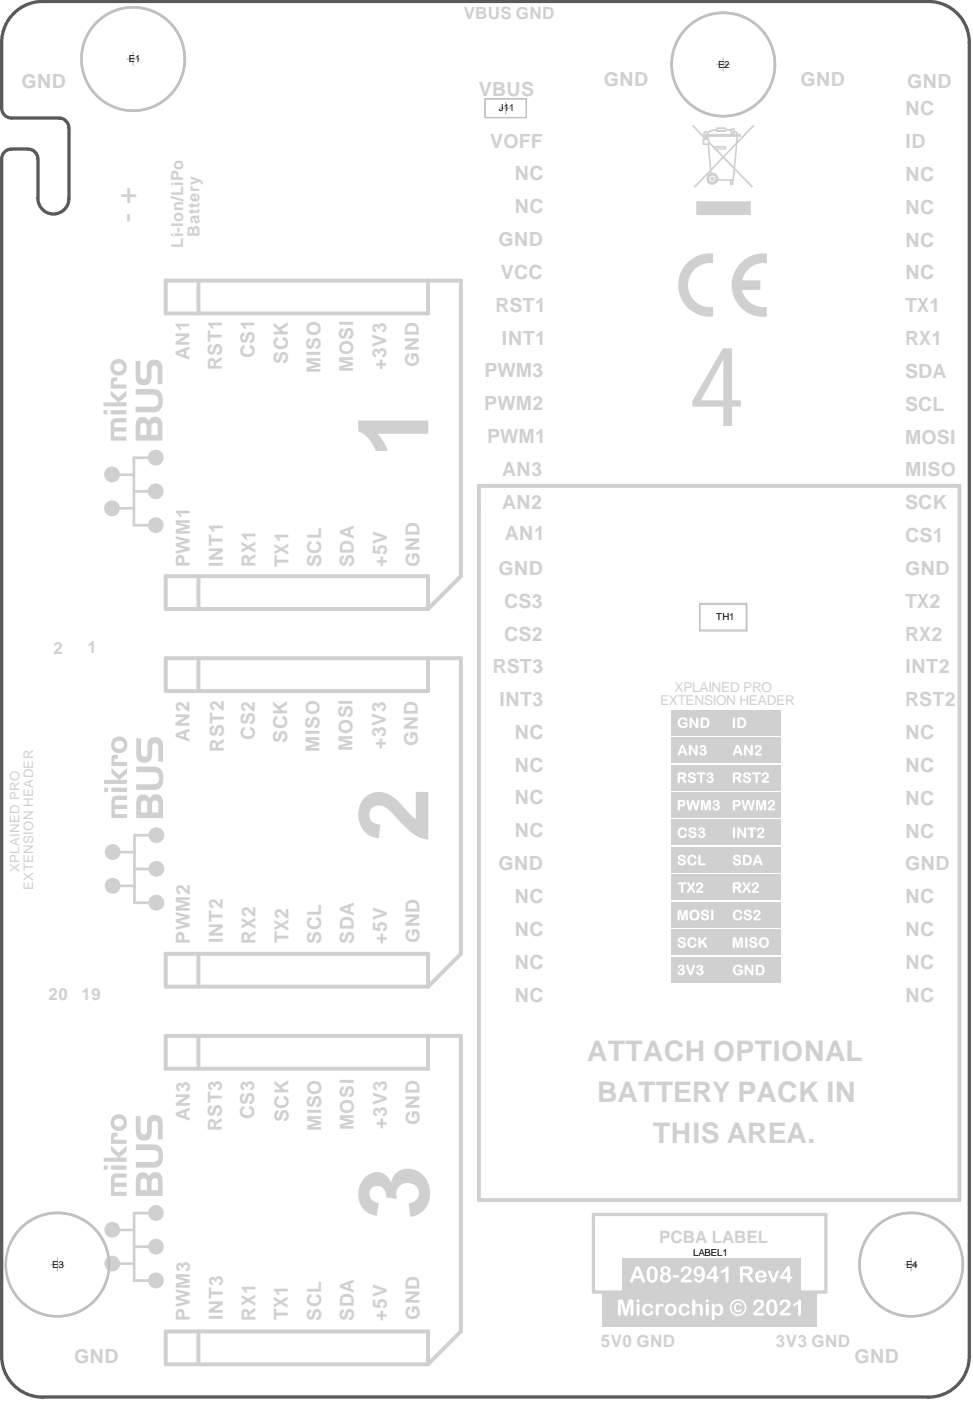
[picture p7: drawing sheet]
<svg xmlns="http://www.w3.org/2000/svg" width="125mm" height="180mm" viewBox="0 0 125 180" stroke-linecap="round" stroke-linejoin="round" font-family="sans-serif">
<path d="M1.8 1.7a5.3 5.3 0 0 1 3.7-1.5h114a5.3 5.3 0 0 1 5.3 5.3v169a5.3 5.3 0 0 1-5.3 5.3h-114a5.3 5.3 0 0 1-5.3-5.3v-154.1a1.27 1.27 0 0 1 1.3-1.2h2.1a1.27 1.27 0 0 1 1.3 1.2v5.1a1.99 1.99 0 0 0 2 2 1.99 1.99 0 0 0 2-2v-9a1.27 1.27 0 0 0-1.3-1.3h-6.1a1.27 1.27 0 0 1-1.3-1.3v-8.4a5.3 5.3 0 0 1 1.6-3.8z" fill="none" stroke="#5a5a5a" stroke-width=".42"/>
<path d="M62.4 12.7h5.3v2.4h-5.3zM90 77.6h6.1v3.6h-6.1z" fill="none" stroke="#d0d0d0" stroke-width=".17"/>
<g fill="none" stroke="#d0d0d0" stroke-width=".51">
<path d="M25.5 36.1v4.2M55.1 36.1v4.2h-33.8v-4.2h38v38l-4.2 4.3M21.3 74.1h33.8v4.3h-33.8zM25.5 74.1v4.3M61.6 62.5h61.9v91.9h-61.9zM25.5 84.7v4.2M55.1 84.7v4.2h-33.8v-4.2h38v38l-4.2 4.3M21.3 122.7h33.8v4.3h-33.8zM25.5 122.7v4.3M25.5 133.3v4.2M55.1 133.3v4.2h-33.8v-4.2h38v38l-4.2 4.2M21.3 171.3h33.8v4.2h-33.8z"/>
<path d="M25.5 171.3v4.2"/>
</g>
<path d="M76.4 156.3h29.9v9.9h-29.9z" fill="none" stroke="#d0d0d0" stroke-width=".42"/>
<path d="M86.4 123.1h7v3.4h-7z" fill-rule="evenodd" fill="#d0d0d0"/>
<g fill="#fff">
<path d="M87.3 124.2h.2a.36 .36 0 0 1 .5 0 .36 .36 0 0 1-.1 .5 .45 .45 0 0 1 0 .8 .45 .45 0 0 1-.7-.4l.2-.1a.22 .22 0 0 0 .3 .3 .22 .22 0 0 0 .1-.4h-.1a.15 .15 0 0 1-.2 0 .15 .15 0 0 1 0-.3 .15 .15 0 0 1 .2 0 .18 .18 0 0 0 .1-.2 .18 .18 0 0 0-.2-.1 .18 .18 0 0 0-.1 .2 .14 .14 0 0 1-.2 0 .14 .14 0 0 1 0-.2z"/>
<path d="M88.3 124.1l.3 .1 .3 1 .3-.9a.15 .15 0 0 1 .2-.2 .15 .15 0 0 1 0 .3l-.3 .8a.23 .23 0 0 1-.2 .3 .23 .23 0 0 1-.2-.3l-.4-.9z"/>
<path d="M89.8 124.2l.1-.1a.38 .38 0 0 1 .5 .2 .38 .38 0 0 1-.1 .5 .42 .42 0 0 1 .2 .5 .42 .42 0 0 1-.6 .2l-.3-.3a.14 .14 0 0 1 .1-.2 .14 .14 0 0 1 .2 .2 .21 .21 0 0 0 .3 .1 .21 .21 0 0 0 0-.3 .21 .21 0 0 0-.2-.1l-.2-.1 .2-.2a.17 .17 0 0 0 .2-.1 .17 .17 0 0 0-.1-.2 .17 .17 0 0 0-.2 .2l-.2 .1-.1-.1z"/>
</g>
<path d="M86.4 112.5h7v3.3h-7z" fill-rule="evenodd" fill="#d0d0d0"/>
<g fill="#fff">
<path d="M87.3 113.5l1.1 .1a.14 .14 0 0 1 0 .1 .14 .14 0 0 1-.2 .1h-.3v.9a.15 .15 0 0 1-.1 .2 .15 .15 0 0 1-.2-.2v-.9h-.3z"/>
<path d="M88.5 113.5h.1l.1 .1 .3 .4 .2-.5h.2l.1 .2-.4 .5 .3 .4a.17 .17 0 0 1 .1 .2 .17 .17 0 0 1-.2 .1 .17 .17 0 0 1-.1-.2l-.2-.3-.3 .4a.17 .17 0 0 1-.3 .1 .17 .17 0 0 1 0-.3l.3-.4-.3-.5z"/>
<path d="M89.8 113.6h.1a.44 .44 0 0 1 .6 .2 .44 .44 0 0 1-.3 .6l-.3 .2h.6l.1 .2-.1 .1h-.7a.21 .21 0 0 1-.2-.2 .21 .21 0 0 1 .2-.2l.1-.2a.43 .43 0 0 0 .3-.5l-.2-.1-.1 .1a.16 .16 0 0 1-.2 .2 .16 .16 0 0 1-.1-.3z"/>
</g>
<path d="M86.4 109h7v3.3h-7z" fill-rule="evenodd" fill="#d0d0d0"/>
<g fill="#fff">
<path d="M87.3 110.1l.4-.1a.38 .38 0 0 1 .4 .1 .38 .38 0 0 1 .1 .3h-.1a.36 .36 0 0 0-.6-.1l.1 .1 .2 .1a.43 .43 0 0 1 .5 .5 .43 .43 0 0 1-.6 .4 .41 .41 0 0 1-.4-.6h.1a.28 .28 0 0 0 .3 .3 .28 .28 0 0 0 .3-.2l-.3-.2a.42 .42 0 0 1-.4-.6z"/>
<path d="M88.8 110h.1a.49 .49 0 0 1 .7 .5h-.2a.33 .33 0 0 0-.4-.3 .33 .33 0 0 0-.2 .5 .33 .33 0 0 0 .2 .4 .33 .33 0 0 0 .4-.3h.1a.2 .2 0 0 1 .2 .1 .2 .2 0 0 1-.2 .3 .7 .7 0 0 1-.9-.1 .7 .7 0 0 1 .1-1z"/>
<path d="M90 110h.2v1.1h.6a.12 .12 0 0 1 .1 .2 .12 .12 0 0 1-.2 0h-.8v-1.2z"/>
</g>
<path d="M86.4 116.1h7v3.3h-7z" fill-rule="evenodd" fill="#d0d0d0"/>
<g fill="#fff">
<path d="M87.3 117.1h.3l.1 .1 .2 .8 .2-.9h.3l.1 .1v1.1a.13 .13 0 0 1-.2 .1 .13 .13 0 0 1-.1-.1v-.9l-.1 .8a.19 .19 0 0 1-.2 .2 .19 .19 0 0 1-.2-.2l-.2-.8v1h-.3z"/>
<path d="M90.4 117.1l.2-.1a.41 .41 0 0 1 .6 .5h-.2a.28 .28 0 0 0-.2-.2 .28 .28 0 0 0-.3 .1l.3 .1a.47 .47 0 0 1 .5 .7 .47 .47 0 0 1-.8 .2 .3 .3 0 0 1-.2-.2 .3 .3 0 0 1 0-.3h.1a.33 .33 0 0 0 .2 .3 .33 .33 0 0 0 .4-.1l-.2-.3a.51 .51 0 0 1-.6-.4z"/>
<path d="M91.6 117.1l.1-.1 .1 .1v1.2l-.1 .1a.12 .12 0 0 1-.1 0 .12 .12 0 0 1-.1-.1z"/>
<path d="M89.2 117.3l-.2 .3a.38 .38 0 0 0 .1 .5 .38 .38 0 0 0 .5 0 .43 .43 0 0 0 .1-.6 .43 .43 0 0 0-.5-.2zM88.7 117.7a.7 .7 0 0 1 1.4 0 .7 .7 0 0 1-1.4 0z"/>
</g>
<path d="M86.4 94.8h7v3.4h-7z" fill-rule="evenodd" fill="#d0d0d0"/>
<g fill="#fff">
<path d="M88.7 95.9h.3l.5 .9v-.9l.2-.1 .1 .2v1.2h-.3l-.5-.9v.8l-.1 .1a.12 .12 0 0 1-.2 0 .12 .12 0 0 1 0-.1z"/>
<path d="M90.2 95.9h.1a.41 .41 0 0 1 .5 .1 .41 .41 0 0 1 0 .5 .45 .45 0 0 1-.1 .7 .45 .45 0 0 1-.6-.3v-.1a.14 .14 0 0 1 .1-.1 .14 .14 0 0 1 .1 .2 .22 .22 0 0 0 .3 0 .22 .22 0 0 0 .1-.3 .22 .22 0 0 0-.4 0v-.1v-.1a.2 .2 0 0 0 .3 0 .2 .2 0 0 0 0-.3 .2 .2 0 0 0-.3 0 .16 .16 0 0 1-.1 .2 .16 .16 0 0 1-.2-.2 .16 .16 0 0 1 .2-.1z"/>
<path d="M87.8 96.2l-.2 .5h.4zM87.7 95.9l.2-.1 .1 .1 .4 1a.16 .16 0 0 1 0 .3 .16 .16 0 0 1-.2-.1l-.1-.2h-.5l-.2 .3a.14 .14 0 0 1-.2 0 .14 .14 0 0 1 .1-.2z"/>
</g>
<path d="M86.4 98.4h7v3.3h-7z" fill-rule="evenodd" fill="#d0d0d0"/>
<g fill="#fff">
<path d="M88.7 99.5l.1-.1a.5 .5 0 0 1 .7 .4h-.1a.34 .34 0 0 0-.6-.1v.1l.2 .1a.49 .49 0 0 1 .5 .7 .54 .54 0 0 1-.6 .2 .54 .54 0 0 1-.4-.5l.2-.1a.35 .35 0 0 0 .5 .2h.1a.45 .45 0 0 0-.5-.3 .37 .37 0 0 1-.1-.6z"/>
<path d="M89.7 99.4h1.1v.2h-.4v1.1l-.1 .1-.2-.2v-1h-.4z"/>
<path d="M91.1 99.5a.41 .41 0 0 1 .5-.1 .41 .41 0 0 1 .2 .5l-.1 .1a.43 .43 0 0 1 .1 .6 .43 .43 0 0 1-.6 .1 .24 .24 0 0 1-.3-.2 .24 .24 0 0 1 .2-.2 .23 .23 0 0 0 .3 .2 .23 .23 0 0 0 .2-.3 .23 .23 0 0 0-.4-.1h-.1l.1-.2a.2 .2 0 0 0 .3 0 .2 .2 0 0 0-.1-.3h-.2a.16 .16 0 0 1-.1 .2 .16 .16 0 0 1-.2 0 .16 .16 0 0 1 .1-.3z"/>
<path d="M87.5 99.6v.4h.3a.18 .18 0 0 0 .2-.2 .18 .18 0 0 0-.2-.2zM87.3 99.4h.6a.39 .39 0 0 1 .4 .3 .39 .39 0 0 1-.3 .4l.1 .1a.45 .45 0 0 1 .1 .6l-.2-.1-.1-.4-.2-.1h-.2v.5l-.1 .1-.2-.1z"/>
</g>
<path d="M86.4 101.9h7v3.3h-7z" fill-rule="evenodd" fill="#d0d0d0"/>
<g fill="#fff">
<path d="M88.4 102.9h.2l.1 .2 .1 .8 .2-.8a.19 .19 0 0 1 .2-.2 .19 .19 0 0 1 .2 .2l.2 .8 .2-.8a.15 .15 0 0 1 .2-.2 .15 .15 0 0 1 0 .3l-.2 .9a.21 .21 0 0 1-.2 .2 .21 .21 0 0 1-.2-.2l-.2-.8-.2 .8a.21 .21 0 0 1-.2 .2 .21 .21 0 0 1-.2-.2l-.2-1z"/>
<path d="M90.2 103l.2-.1a.19 .19 0 0 1 .2 0 .19 .19 0 0 1 .1 .2l.2 .7 .2-.8 .3-.1 .1 .1v1.2h-.3v-1l-.2 .9a.19 .19 0 0 1-.2 .2 .19 .19 0 0 1-.2-.3l-.1-.8-.1 1.1a.14 .14 0 0 1-.1 0 .14 .14 0 0 1-.1-.2z"/>
<path d="M91.9 103l.1-.1a.39 .39 0 0 1 .5 .2 .39 .39 0 0 1 0 .5 .42 .42 0 0 1 .1 .6 .42 .42 0 0 1-.6 0 .25 .25 0 0 1-.3-.2 .25 .25 0 0 1 .2-.2 .3 .3 0 0 0 .4 .2l.1-.2-.2-.2a.14 .14 0 0 1-.2 .1 .14 .14 0 0 1 0-.2 .14 .14 0 0 1 .2-.1 .18 .18 0 0 0 .1-.2 .18 .18 0 0 0-.2-.1 .18 .18 0 0 0-.1 .2 .16 .16 0 0 1-.3-.1 .15 .15 0 0 1 .2-.1z"/>
<path d="M87.5 103.2v.3h.2a.18 .18 0 0 0 .2-.2 .18 .18 0 0 0-.2-.1zM87.3 102.9h.5a.43 .43 0 0 1 .4 .5 .43 .43 0 0 1-.5 .4h-.2v.3a.15 .15 0 0 1-.1 .2 .15 .15 0 0 1-.2-.2v-1.1z"/>
</g>
<path d="M86.4 119.6h7v3.3h-7z" fill-rule="evenodd" fill="#d0d0d0"/>
<g fill="#fff">
<path d="M87.3 120.7l.4-.1a.34 .34 0 0 1 .4 .1 .34 .34 0 0 1 .1 .4h-.1a.36 .36 0 0 0-.6-.2l.1 .2h.2a.43 .43 0 0 1 .5 .5 .43 .43 0 0 1-.6 .4 .45 .45 0 0 1-.4-.6h.1a.28 .28 0 0 0 .3 .3 .28 .28 0 0 0 .3-.2l-.3-.2a.42 .42 0 0 1-.4-.6z"/>
<path d="M88.8 120.6h.1a.51 .51 0 0 1 .7 .5h-.2a.34 .34 0 0 0-.4-.2 .34 .34 0 0 0-.2 .4 .32 .32 0 0 0 .3 .4 .32 .32 0 0 0 .3-.3 .18 .18 0 0 1 .3 .1 .18 .18 0 0 1-.2 .3 .7 .7 0 0 1-.9-.1 .7 .7 0 0 1 .1-1z"/>
<path d="M90 120.6h.2v.6l.6-.6a.12 .12 0 0 1 .1 0 .12 .12 0 0 1 0 .2l-.3 .3 .4 .6a.17 .17 0 0 1 0 .3 .17 .17 0 0 1-.3-.1l-.3-.6-.2 .2v.3a.16 .16 0 0 1-.2 .2 .16 .16 0 0 1-.1-.3v-1z"/>
</g>
<path d="M86.4 105.5h7v3.3h-7z" fill-rule="evenodd" fill="#d0d0d0"/>
<g fill="#fff">
<path d="M87.4 106.6a.59 .59 0 0 1 1 .3l-.2 .1a.35 .35 0 0 0-.4-.3 .35 .35 0 0 0-.3 .5 .35 .35 0 0 0 .3 .4 .35 .35 0 0 0 .4-.3v-.1a.22 .22 0 0 1 .2 .2 .22 .22 0 0 1-.1 .3 .67 .67 0 0 1-1-.1 .67 .67 0 0 1 .1-1z"/>
<path d="M88.8 106.5l.3-.1a.39 .39 0 0 1 .5 .5h-.1a.35 .35 0 0 0-.5-.2h-.1a.48 .48 0 0 0 .5 .3 .44 .44 0 0 1 .2 .6 .44 .44 0 0 1-.6 .2 .33 .33 0 0 1-.3-.1 .33 .33 0 0 1 0-.4h.1a.28 .28 0 0 0 .3 .3 .28 .28 0 0 0 .3-.2l-.2-.2a.42 .42 0 0 1-.5-.2 .42 .42 0 0 1 .1-.5z"/>
<path d="M89.9 106.6l.3-.1a.39 .39 0 0 1 .5 .1 .39 .39 0 0 1-.1 .5 .41 .41 0 0 1 .1 .6 .41 .41 0 0 1-.6 .1 .26 .26 0 0 1-.2-.2 .26 .26 0 0 1 .1-.3l.1 .1a.23 .23 0 0 0 .3 .2 .23 .23 0 0 0 0-.4h-.1a.12 .12 0 0 1-.2 0 .12 .12 0 0 1 .1-.2 .18 .18 0 0 0 .2-.2 .18 .18 0 0 0-.1-.2 .18 .18 0 0 0-.2 .2v.1a.14 .14 0 0 1-.2 0 .15 .15 0 0 1 0-.3z"/>
</g>
<path d="M86.4 91.3h7v3.3h-7z" fill-rule="evenodd" fill="#d0d0d0"/>
<g fill="#fff">
<path d="M87.5 92.4l.3-.1a.43 .43 0 0 1 .6 .5h-.2a.41 .41 0 0 0-.6-.1 .41 .41 0 0 0 0 .6 .44 .44 0 0 0 .6 .1v-.2l-.3-.1v-.1h.5l.1 .4a.65 .65 0 0 1-.9 .2 .74 .74 0 0 1-.1-1.2z"/>
<path d="M88.8 92.3l.3 .1 .5 .8v-.8v-.1l.3 .1v1.2l-.1 .1-.3-.1-.5-.8v.7a.15 .15 0 0 1-.1 .2 .15 .15 0 0 1-.2-.2v-1.1z"/>
<path d="M90.5 92.6v.8h.2a.44 .44 0 0 0 .3-.4 .44 .44 0 0 0-.4-.4zM90.3 92.3h.4a.69 .69 0 0 1 .6 .7 .69 .69 0 0 1-.5 .7h-.5l-.1-.1v-1.2z"/>
</g>
<path d="M80.1 161.8h23v4.3h-23z" fill-rule="evenodd" fill="#d0d0d0"/>
<g fill="#fff">
<path d="M86.6 164.1h.7l.1 .2-.1 .1h-.7l-.1-.1z"/>
<path d="M87.9 163.1a.66 .66 0 0 1 .9 0 .66 .66 0 0 1 0 .9l-.7 .7h.8l.2 .1-.1 .2h-1.3l-.1-.2v-.1l.7-.7a.38 .38 0 0 0 .3-.5 .38 .38 0 0 0-.5-.2 .38 .38 0 0 1-.5 .3v-.2z"/>
<path d="M92.8 163.5l.5-.2 .3-.4 .2 .1v1.7a.2 .2 0 0 1-.2 .3 .2 .2 0 0 1-.2-.2v-1.3l-.4 .3h-.2z"/>
<path d="M99 163.5l.2 .1 .3 1 .4-.9a.19 .19 0 0 1 .2-.2 .19 .19 0 0 1 .1 .3l-.4 .9a.28 .28 0 0 1-.2 .3 .28 .28 0 0 1-.3-.3l-.4-.9z"/>
<path d="M82 163.4l-.3 .8h.7zM81.9 162.9a.38 .38 0 0 1 .5 .4l.6 1.3a.23 .23 0 0 1-.1 .4 .23 .23 0 0 1-.3-.2l-.1-.3h-.9l-.1 .3a.23 .23 0 0 1-.3 .2 .23 .23 0 0 1 0-.4l.5-1.5z"/>
<path d="M83.8 163.3a1.59 1.59 0 0 0-.1 1.1 .3 .3 0 0 0 .3 .3 .3 .3 0 0 0 .3-.3v-.6a.46 .46 0 0 0-.5-.6zM83.6 163h.1a.76 .76 0 0 1 .9 .9v.2a.72 .72 0 0 1-.3 .8 .72 .72 0 0 1-.9-.2l-.1-.3v-.6a.99 .99 0 0 1 .3-.8z"/>
<path d="M85.4 163.5a.29 .29 0 0 0 .5 0 .29 .29 0 0 0-.5 0zM85.3 164.4a.36 .36 0 0 0 .7 0 .36 .36 0 0 0-.7 0zM85.2 163h.2a.59 .59 0 0 1 .7 .1 .59 .59 0 0 1 .1 .7l-.1 .1a.63 .63 0 0 1 .2 .8 .63 .63 0 0 1-.7 .3 .6 .6 0 0 1-.7-.4 .6 .6 0 0 1 .4-.7 .49 .49 0 0 1-.3-.4 .49 .49 0 0 1 .2-.5z"/>
<path d="M89.8 163.3a.4 .4 0 0 0-.1 .5 .4 .4 0 0 0 .5 .1 .4 .4 0 0 0 .1-.5 .4 .4 0 0 0-.5-.1zM89.5 163.1a.78 .78 0 0 1 .9 0 .78 .78 0 0 1 .3 .8v.3a.76 .76 0 0 1-.4 .8 .76 .76 0 0 1-.9-.2 .2 .2 0 0 1 0-.4 .21 .21 0 0 1 .3 .3 .42 .42 0 0 0 .5-.1 .42 .42 0 0 0 .1-.4v-.1a.63 .63 0 0 1-.8 0 .63 .63 0 0 1-.1-.8z"/>
<path d="M91.9 163.4l-.6 .8h.6zM91.9 163l.2-.1 .1 .2v1.1a.18 .18 0 0 1 .3 .2 .18 .18 0 0 1-.2 .2h-.1v.2a.19 .19 0 0 1-.1 .2 .19 .19 0 0 1-.2-.2v-.2h-.8a.24 .24 0 0 1-.2-.2 .24 .24 0 0 1 .2-.3z"/>
<path d="M95.6 163.3v.5h.4a.3 .3 0 0 0 .5-.2 .3 .3 0 0 0-.4-.3zM95.3 163l.9-.1a.61 .61 0 0 1 .7 .8l-.2 .2-.3 .2 .3 .3a.46 .46 0 0 1 .1 .6h-.2l-.4-.6-.3-.3h-.3v.7a.2 .2 0 0 1-.2 .2 .2 .2 0 0 1-.2-.2v-1.7z"/>
<path d="M97.8 163.8l-.2 .4h.7a.36 .36 0 0 0-.2-.4 .36 .36 0 0 0-.3 0zM97.5 163.6h.1a.68 .68 0 0 1 .7-.1 .68 .68 0 0 1 .3 .8l-.1 .1h-.9a.41 .41 0 0 0 .3 .4 .41 .41 0 0 0 .5-.3 .19 .19 0 0 1 .2 .2 .19 .19 0 0 1-.2 .2l-.2 .1a.77 .77 0 0 1-.9-.4 .77 .77 0 0 1 .2-1z"/>
<path d="M101.3 163.4l-.6 .8h.6zM101.4 162.9h.2l.1 .2v1.1a.19 .19 0 0 1 .3 .1 .19 .19 0 0 1-.2 .3h-.1v.2a.19 .19 0 0 1-.2 .2 .19 .19 0 0 1-.2-.2v-.2h-.7a.24 .24 0 0 1-.2-.2 .24 .24 0 0 1 .1-.3z"/>
</g>
<path d="M93.5 123.1h7v3.4h-7z" fill-rule="evenodd" fill="#d0d0d0"/>
<g fill="#fff">
<path d="M94.5 124.3l.4-.2a.55 .55 0 0 1 .7 .4l-.2 .1a.42 .42 0 0 0-.6-.2 .42 .42 0 0 0-.1 .6 .43 .43 0 0 0 .6 .2v-.2h-.3v-.2h.5l.1 .4a.72 .72 0 0 1-1 .1 .72 .72 0 0 1-.1-1z"/>
<path d="M95.9 124.2l.1-.1 .2 .1 .5 .8v-.8l.1-.1 .2 .1-.1 1.3h-.2l-.1-.1-.5-.8v.8h-.2z"/>
<path d="M97.6 124.4v.8h.2a.45 .45 0 0 0 .3-.4 .45 .45 0 0 0-.3-.4zM97.3 124.2l.6-.1a.71 .71 0 0 1 .5 .7 .71 .71 0 0 1-.5 .7h-.5l-.1-.1z"/>
</g>
<path d="M93.5 116.1h7v3.3h-7z" fill-rule="evenodd" fill="#d0d0d0"/>
<g fill="#fff">
<path d="M94.6 117.1h.1a.53 .53 0 0 1 .8 .4l-.2 .1a.4 .4 0 0 0-.6-.2 .44 .44 0 0 0-.1 .5 .44 .44 0 0 0 .5 .3l.1-.1a.21 .21 0 0 1 .1-.2 .21 .21 0 0 1 .2 .1 .64 .64 0 0 1-.8 .4 .64 .64 0 0 1-.3-.9z"/>
<path d="M95.9 117.1a.45 .45 0 0 1 .5-.1 .45 .45 0 0 1 .3 .5h-.2a.26 .26 0 0 0-.2-.2 .26 .26 0 0 0-.3 .2h.3a.45 .45 0 0 1 .5 .5 .45 .45 0 0 1-.6 .4 .35 .35 0 0 1-.4-.1 .35 .35 0 0 1 0-.4h.1a.3 .3 0 0 0 .2 .3 .3 .3 0 0 0 .4-.1v-.2l-.2-.1a.43 .43 0 0 1-.5-.2 .43 .43 0 0 1 .1-.5z"/>
<path d="M97.1 117.1h.2a.45 .45 0 0 1 .6 .2 .45 .45 0 0 1-.3 .6l-.3 .3h.5a.13 .13 0 0 1 .1 .1 .13 .13 0 0 1-.1 .1h-.7a.25 .25 0 0 1-.1-.2 .25 .25 0 0 1 .2-.2l.2-.2a.31 .31 0 0 0 .1-.5h-.2l-.1 .1a.16 .16 0 0 1-.2 .1 .16 .16 0 0 1 0-.2z"/>
</g>
<path d="M93.5 109h7v3.3h-7z" fill-rule="evenodd" fill="#d0d0d0"/>
<g fill="#fff">
<path d="M94.5 110h.2a.45 .45 0 0 1 .6 .4h-.1a.33 .33 0 0 0-.5-.1v.1l.2 .1a.6 .6 0 0 1 .5 .5 .57 .57 0 0 1-.6 .4 .57 .57 0 0 1-.5-.5l.2-.1a.28 .28 0 0 0 .3 .3 .28 .28 0 0 0 .3-.2l-.3-.1a.45 .45 0 0 1-.4-.6z"/>
<path d="M95.9 110.2v.9h.3a.44 .44 0 0 0 .3-.5 .44 .44 0 0 0-.4-.4zM95.6 110.1l.2-.1h.5a.68 .68 0 0 1 .5 .7 .68 .68 0 0 1-.6 .6h-.6z"/>
<path d="M97.5 110.3l-.1 .5h.3zM97.4 110h.2l.1 .1 .4 1a.17 .17 0 0 1 0 .3 .18 .18 0 0 1-.3-.2v-.2h-.5l-.1 .2a.16 .16 0 0 1-.2 .2 .16 .16 0 0 1-.1-.3z"/>
</g>
<path d="M93.5 112.5h7v3.3h-7z" fill-rule="evenodd" fill="#d0d0d0"/>
<g fill="#fff">
<path d="M95.6 113.5h.2l.3 .5 .3-.5 .2 .1-.3 .6 .3 .4a.18 .18 0 0 1 0 .2 .18 .18 0 0 1-.2 .1 .18 .18 0 0 1-.1-.2l-.2-.3-.3 .4a.16 .16 0 0 1-.2 .1 .16 .16 0 0 1 0-.3l.3-.4-.3-.5z"/>
<path d="M96.9 113.6a.46 .46 0 0 1 .7 .2 .46 .46 0 0 1-.3 .6l-.2 .2h.5l.1 .2-.8 .1a.25 .25 0 0 1-.1-.3 .25 .25 0 0 1 .2-.2l.2-.2a.24 .24 0 0 0 .2-.3 .24 .24 0 0 0-.3-.2l-.1 .2a.14 .14 0 0 1-.2 .1 .15 .15 0 0 1 0-.3z"/>
<path d="M94.6 113.8v.3h.4l.1-.1a.14 .14 0 0 0 0-.2 .14 .14 0 0 0-.2 0zM94.4 113.5h.5a.39 .39 0 0 1 .5 .3 .39 .39 0 0 1-.3 .5l.2 .2a.19 .19 0 0 1 .1 .3 .19 .19 0 0 1-.2 .1 .19 .19 0 0 1-.1-.2l-.3-.4h-.2v.5l-.2 .1-.1-1.2z"/>
</g>
<path d="M93.5 98.4h7v3.3h-7z" fill-rule="evenodd" fill="#d0d0d0"/>
<g fill="#fff">
<path d="M95.8 99.4h.2a.41 .41 0 0 1 .4 0 .41 .41 0 0 1 .2 .4h-.1a.33 .33 0 0 0-.6-.1l.4 .2a.43 .43 0 0 1 .4 .5 .43 .43 0 0 1-.6 .4 .37 .37 0 0 1-.4-.2 .37 .37 0 0 1 0-.4l.1 .1a.27 .27 0 0 0 .3 .2 .27 .27 0 0 0 .3-.2l-.3-.2a.39 .39 0 0 1-.4-.2 .39 .39 0 0 1 .1-.5z"/>
<path d="M96.8 99.4h1l.1 .1v.1h-.4v1l-.1 .2-.2-.1v-1.1h-.4z"/>
<path d="M98.2 99.5l.3-.1a.44 .44 0 0 1 .5 .3 .44 .44 0 0 1-.3 .5l-.3 .3h.5l.1 .1v.1h-.8a.21 .21 0 0 1-.2-.2 .21 .21 0 0 1 .2-.2l.3-.2a.29 .29 0 0 0 .1-.5 .26 .26 0 0 0-.2 0 .26 .26 0 0 0-.2 .3 .19 .19 0 0 1-.2-.2 .19 .19 0 0 1 .2-.2z"/>
<path d="M94.6 99.6v.4h.3a.18 .18 0 0 0 .2-.2 .18 .18 0 0 0-.2-.2zM94.4 99.4h.6a.38 .38 0 0 1 .4 .3 .38 .38 0 0 1-.3 .4l.1 .1a.41 .41 0 0 1 .2 .6l-.3-.2-.3-.4h-.2v.5l-.1 .1-.1-.1z"/>
</g>
<path d="M93.5 101.9h7v3.3h-7z" fill-rule="evenodd" fill="#d0d0d0"/>
<g fill="#fff">
<path d="M95.5 102.9h.2l.1 .1 .1 .9 .2-.8a.21 .21 0 0 1 .2-.2 .21 .21 0 0 1 .2 .2l.2 .8 .1-.8a.15 .15 0 0 1 .2-.2 .16 .16 0 0 1 .1 .3l-.2 .9a.19 .19 0 0 1-.2 .2 .19 .19 0 0 1-.2-.2l-.2-.8-.2 .8a.19 .19 0 0 1-.2 .2 .19 .19 0 0 1-.2-.2l-.2-1z"/>
<path d="M97.4 102.9l.4 .1 .1 .8 .3-.8h.4v1.1a.15 .15 0 0 1-.1 .2 .15 .15 0 0 1-.2-.2v-.9l-.1 .9a.2 .2 0 0 1-.3 .2 .2 .2 0 0 1-.1-.3l-.2-.8v.9a.14 .14 0 0 1-.2 .2 .13 .13 0 0 1-.1-.2v-1.1z"/>
<path d="M99 103h.1a.44 .44 0 0 1 .6 .2 .44 .44 0 0 1-.2 .6l-.3 .2h.5l.1 .2-.1 .1h-.8a.49 .49 0 0 1 .3-.7 .25 .25 0 0 0 .3-.2 .25 .25 0 0 0-.3-.3l-.1 .2a.16 .16 0 0 1-.1 .1 .16 .16 0 0 1-.2-.1 .16 .16 0 0 1 .1-.2z"/>
<path d="M94.6 103.2v.3h.2a.18 .18 0 0 0 .2-.1 .18 .18 0 0 0-.2-.2zM94.4 102.9h.5a.43 .43 0 0 1 .5 .5 .43 .43 0 0 1-.5 .4h-.3v.4l-.1 .1a.14 .14 0 0 1-.1 0 .14 .14 0 0 1-.1-.2v-1z"/>
</g>
<path d="M93.5 94.8h7v3.4h-7z" fill-rule="evenodd" fill="#d0d0d0"/>
<g fill="#fff">
<path d="M95.8 95.9l.2-.1 .1 .1 .5 .9v-.9l.2-.1 .1 .1v1.2a.19 .19 0 0 1-.2 .1 .19 .19 0 0 1-.2-.1l-.5-.8v.8a.15 .15 0 0 1-.1 .1 .15 .15 0 0 1-.1-.1z"/>
<path d="M97.3 95.9h.1a.45 .45 0 0 1 .7 .2 .45 .45 0 0 1-.4 .6l-.2 .3h.5l.1 .2h-.8a.25 .25 0 0 1-.2-.2 .25 .25 0 0 1 .3-.2l.1-.2a.3 .3 0 0 0 .1-.5l-.2 .1a.14 .14 0 0 1-.2 .1 .14 .14 0 0 1 0-.2z"/>
<path d="M94.9 96.2l-.1 .5h.3zM94.8 95.9l.2-.1 .1 .1 .4 1a.18 .18 0 0 1 0 .3 .18 .18 0 0 1-.3-.1v-.2h-.5l-.1 .2a.15 .15 0 0 1-.2 .1 .15 .15 0 0 1 0-.2z"/>
</g>
<path d="M93.5 119.6h7v3.3h-7z" fill-rule="evenodd" fill="#d0d0d0"/>
<g fill="#fff">
<path d="M94.4 120.6h.3l.1 .1 .2 .8 .2-.8v-.1l.4 .1v1.2l-.1 .1-.2-.1v-1l-.1 .8a.2 .2 0 0 1-.2 .3 .2 .2 0 0 1-.2-.3l-.2-.8v1a.15 .15 0 0 1-.2 .1 .15 .15 0 0 1-.1-.2z"/>
<path d="M96 120.6h.1l.1 .1v1.1a.16 .16 0 0 1-.1 .2 .16 .16 0 0 1-.2-.2z"/>
<path d="M96.6 120.6h.2a.45 .45 0 0 1 .6 .4l-.2 .1a.26 .26 0 0 0-.2-.3 .26 .26 0 0 0-.3 .2l.3 .1a.61 .61 0 0 1 .5 .5 .56 .56 0 0 1-.5 .4 .56 .56 0 0 1-.6-.5l.2-.1a.31 .31 0 0 0 .3 .3 .31 .31 0 0 0 .3-.1l-.1-.2h-.2a.45 .45 0 0 1-.4-.6z"/>
<path d="M98.2 120.8l-.1 .1a.47 .47 0 0 0-.1 .5 .47 .47 0 0 0 .4 .3 .47 .47 0 0 0 .3-.4 .47 .47 0 0 0-.4-.5zM97.6 121.3a.7 .7 0 0 1 1.4 0 .7 .7 0 0 1-1.4 0z"/>
</g>
<path d="M93.5 105.5h7v3.3h-7z" fill-rule="evenodd" fill="#d0d0d0"/>
<g fill="#fff">
<path d="M94.4 106.5l.1-.1 .1 .1v1.3h-.1l-.2-.1z"/>
<path d="M94.9 106.5h.3l.6 .9v-.9v-.1l.2 .1v1.2v.1h-.3l-.5-.9v.8l-.1 .1h-.2z"/>
<path d="M96.2 106.5h1a.13 .13 0 0 1 .2 .1 .13 .13 0 0 1-.2 .1h-.3v1l-.1 .1a.11 .11 0 0 1-.1 0 .11 .11 0 0 1-.1-.1v-1h-.3l-.1-.1z"/>
<path d="M97.6 106.5a.46 .46 0 0 1 .7 .2 .46 .46 0 0 1-.3 .7l-.2 .2h.5l.1 .1v.1h-.8a.25 .25 0 0 1-.2-.2 .25 .25 0 0 1 .2-.2l.1-.1a.61 .61 0 0 0 .4-.6h-.3l-.1 .1a.16 .16 0 0 1-.2 .1 .16 .16 0 0 1 0-.3z"/>
</g>
<path d="M93.5 91.3h7v3.3h-7z" fill-rule="evenodd" fill="#d0d0d0"/>
<g fill="#fff">
<path d="M94.4 92.3l.2 .1v1.2l-.1 .1a.14 .14 0 0 1-.1 0 .14 .14 0 0 1-.1-.2z"/>
<path d="M95.2 92.6v.8h.3a.44 .44 0 0 0 .3-.4 .44 .44 0 0 0-.4-.4zM95 92.3h.5a.69 .69 0 0 1 .6 .5 .69 .69 0 0 1-.3 .8l-.2 .1h-.6l-.1-.1v-1.2z"/>
</g>
<path d="M92.4 16.6h.8v.1h-.8zM94.2 16.7h.1v.3h-.1zM91.3 17.1l.9-.3v.2h1.2v-.2l.6 .1v.3h-2.8zM94.6 17l.2 .2h-.2zM90.7 17.2a.11 .11 0 0 1 .2 0 .11 .11 0 0 1-.2 0zM89.2 16l-.1 .2 1.5 1.6h-.2v.9h.7l.3 3.2-2.1 2.1 .2 .2 1.9-2v.1a.77 .77 0 0 0-.2 1.3 .77 .77 0 0 0 1.2-.3h1.5v.5h.5l.2-1.9 2.2 2.3 .1-.2-2.3-2.4 .3-3.1 2.2-2.3-.2-.2-2 2.1 .1-.5h.4v-.4h-.4a.58 .58 0 0 0-.4-.4v-.3l-.7 .1h-.5v-.2h-1.2v.2h-.5l-.6 .4a.31 .31 0 0 0-.5 0 .31 .31 0 0 0 .1 .4v.2zM90.7 18h.4v.5h-.4zM92.1 19h1.2v.1h-1.2zM91.2 17.6h3.6l-.1 .8-1.6 1.7-.7-.8h1.1v-.5h-1.6l-.6-.6v-.4h-.1zM94.7 18.7l-.3 2.7-1.1-1.2zM91.3 18.5l.6 .6v.2h.1l.9 .9-1.3 1.5zM91.7 22.9v.1zM93.1 20.4l1.3 1.3-.1 1.4h-1.8a.79 .79 0 0 0-.9-.9v-.2zM91.4 23a.3 .3 0 0 0 .6 0 .3 .3 0 0 0-.6 0zM91.3 23a.4 .4 0 0 1 .8 0 .4 .4 0 0 1-.8 0zM94.1 23.3l.1 .3zM89.6 25.9v1.8h7v-1.8z" fill="#d0d0d0"/>
<path d="M77.5 166.3h27.6v4.4h-27.6z" fill-rule="evenodd" fill="#d0d0d0"/>
<g fill="#fff">
<path d="M79.6 167.2h.4l.2 .1 .4 1.3 .3-1.3 .2-.1h.3l.1 .1v1.8a.2 .2 0 0 1-.2 .2 .2 .2 0 0 1-.2-.2v-1.4l-.3 1.3a.28 .28 0 0 1-.3 .3 .28 .28 0 0 1-.2-.3l-.4-1.3v1.4a.2 .2 0 0 1-.2 .2 .2 .2 0 0 1-.2-.2v-1.7z"/>
<path d="M82.9 167.9a.69 .69 0 0 1 1.2 .4h-.3a.44 .44 0 0 0-.6-.2 .44 .44 0 0 0-.1 .7 .38 .38 0 0 0 .4 .2 .38 .38 0 0 0 .3-.3 .24 .24 0 0 1 .3 .2 .24 .24 0 0 1-.2 .2l-.4 .2h-.2a.83 .83 0 0 1-.7-.6 .83 .83 0 0 1 .3-.8z"/>
<path d="M84.5 167.7l.2 .1 .1 .2a.35 .35 0 0 1 .3-.3 .35 .35 0 0 1 .3 .3v.1a.39 .39 0 0 0-.6 .2v.8a.2 .2 0 0 1-.2 .2 .2 .2 0 0 1-.2-.2v-1.1z"/>
<path d="M87.6 167.9a.69 .69 0 0 1 .7-.2 .69 .69 0 0 1 .4 .6h-.2a.41 .41 0 0 0-.6-.2 .41 .41 0 0 0-.2 .5 .4 .4 0 0 0 .4 .4 .4 .4 0 0 0 .4-.3h.2a.29 .29 0 0 1-.1 .4l-.4 .2h-.3a.83 .83 0 0 1-.3-1.4z"/>
<path d="M89.2 167.2l.3 .1v.7v-.1a.53 .53 0 0 1 .7-.1 .53 .53 0 0 1 .3 .5v.8a.2 .2 0 0 1-.2 .2 .2 .2 0 0 1-.2-.2v-.7a.32 .32 0 0 0-.4-.4 .32 .32 0 0 0-.2 .5v.6a.19 .19 0 0 1-.3 .2 .19 .19 0 0 1-.1-.2v-1.7z"/>
<path d="M97.2 167.3h.1a.66 .66 0 0 1 .9 .1 .66 .66 0 0 1-.1 .9l-.7 .6h.8a.17 .17 0 0 1 .2 .2 .17 .17 0 0 1-.2 .2h-1.1a.26 .26 0 0 1-.2-.3 .26 .26 0 0 1 .2-.2l.5-.5a.51 .51 0 0 0 .2-.8 .38 .38 0 0 0-.5 .4 .21 .21 0 0 1-.4 0 .21 .21 0 0 1 .1-.4z"/>
<path d="M100.5 167.4a.69 .69 0 0 1 1.1 0 .69 .69 0 0 1-.3 1.1l-.5 .4h.8a.17 .17 0 0 1 .2 .2 .17 .17 0 0 1-.2 .2h-1a.28 .28 0 0 1-.3-.3 .28 .28 0 0 1 .3-.3l.5-.4a.39 .39 0 0 0 .3-.5 .39 .39 0 0 0-.5-.3l-.1 .1a.3 .3 0 0 1-.4 .3v-.2z"/>
<path d="M102.1 167.8l.6-.4a.19 .19 0 0 1 .2-.2 .19 .19 0 0 1 .2 .2v1.7a.19 .19 0 0 1-.2 .2 .19 .19 0 0 1-.2-.2v-1.3a.46 .46 0 0 1-.6 .2z"/>
<path d="M81.9 167.4a.2 .2 0 0 1 .4 0 .2 .2 0 0 1-.4 0zM82 167.8l.2-.1 .1 .2v1.2a.2 .2 0 0 1-.2 .2 .2 .2 0 0 1-.2-.2z"/>
<path d="M86.1 168.1a.48 .48 0 0 0-.1 .6 .48 .48 0 0 0 .5 .3 .52 .52 0 0 0 .2-.6 .52 .52 0 0 0-.4-.4zM85.6 168.5a.77 .77 0 0 1 1.5 0 .77 .77 0 0 1-1.5 0z"/>
<path d="M90.8 167.4a.2 .2 0 0 1 .4 0 .2 .2 0 0 1-.4 0zM90.9 167.8l.2-.1 .1 .2v1.2a.2 .2 0 0 1-.2 .2 .2 .2 0 0 1-.1-.2z"/>
<path d="M92.1 168.1a.49 .49 0 0 0-.1 .6 .49 .49 0 0 0 .5 .3 .53 .53 0 0 0 .2-.6 .53 .53 0 0 0-.4-.4zM91.7 167.7h.2l.1 .3a.65 .65 0 0 1 .8-.1 .65 .65 0 0 1 .3 .7 .61 .61 0 0 1-.4 .7 .61 .61 0 0 1-.7-.2v.5a.2 .2 0 0 1-.2 .3 .2 .2 0 0 1-.2-.3v-1.8z"/>
<path d="M94.7 167.7a.62 .62 0 0 1 .8 .3h-.3a.3 .3 0 0 0-.4-.1 .3 .3 0 0 0-.1 .5 .25 .25 0 0 0 .3 .2 .25 .25 0 0 0 .2-.2l.3 .1a.56 .56 0 0 1-.8 .3 .56 .56 0 0 1-.1-.9zM94.1 168.3a.9 .9 0 0 0 1.8 0 .9 .9 0 0 0-1.8 0zM93.9 168.3a1.1 1.1 0 0 1 2.2 0 1.1 1.1 0 0 1-2.2 0z"/>
<path d="M99.2 167.5l-.2 .2v.6a.57 .57 0 0 0 .4 .7 .84 .84 0 0 0 .3-.8 .58 .58 0 0 0-.3-.7zM99 167.3a.77 .77 0 0 1 1.1 .7v.3a.75 .75 0 0 1-.3 .8 .75 .75 0 0 1-.9 0l-.3-.5 .1-.7a.63 .63 0 0 1 .3-.6z"/>
</g>
<g fill="none" stroke="#d0d0d0" stroke-width=".33">
<path d="M1.4 159.9a6.6 6.6 0 0 1 6.6-3.8 6.6 6.6 0 0 1 5.8 4.9M13.8 164.4a6.6 6.6 0 0 1-5.8 5 6.6 6.6 0 0 1-6.6-3.9"/>
<circle cx="17.1" cy="7.6" r="6.7"/>
<circle cx="93.1" cy="8.3" r="6.7"/>
<circle cx="117.3" cy="162.7" r="6.7"/>
</g>
<path d="M16.3 7.6h1.7M17.1 6.8v1.6M62.4 12.7h5.3v2.4h-5.3zM64.3 13.9h1.5M65.1 13.2v1.5M92.3 8.3h1.6M93.1 7.5v1.6M90.1 77.8h6v3.3h-6zM6.6 162.7h1.6M7.4 161.9v1.7M116.4 162.7h1.7M117.3 161.9v1.7" fill="none" stroke="#c0c0c0" stroke-width=".17"/>
<g fill="none" stroke="#c0c0c0" stroke-width=".33">
<circle cx="17.1" cy="7.6" r="6.7"/>
<circle cx="93.1" cy="8.3" r="6.7"/>
<circle cx="7.4" cy="162.7" r="6.7"/>
<circle cx="117.3" cy="162.7" r="6.7"/>
</g>
<text font-size="14.2" fill="#d0d0d0" x="88.4" y="54.8">4</text>
<g font-size="12.7" fill="#d0d0d0">
<text x="55.1" y="59.1" transform="rotate(-90 55.1 59.1)">1</text>
<text x="55.1" y="108.6" transform="rotate(-90 55.1 108.6)">2</text>
<text x="55.1" y="157.2" transform="rotate(-90 55.1 157.2)">3</text>
</g>
<text font-size="11.3" fill="#d0d0d0" x="87.3" y="40.7">c</text>
<g font-size="11.2" fill="#d0d0d0">
<text x="21.1" y="68.6" transform="rotate(-90 21.1 68.6)">E</text>
<text x="21.2" y="117.2" transform="rotate(-90 21.2 117.2)">E</text>
<text x="21.2" y="165.8" transform="rotate(-90 21.2 165.8)">E</text>
</g>
<text font-size="3.8" fill="#d0d0d0" x="15.5" y="24.1" transform="rotate(90 15.5 24.1)">+ -</text>
<g font-size="3.7" fill="#d0d0d0">
<text x="75.6" y="136.5">ATTACH OPTIONAL</text>
<text x="76.8" y="141.7">BATTERY PACK IN</text>
<text x="84" y="147">THIS AREA.</text>
</g>
<g font-size="2.5" fill="#d0d0d0">
<text x="2.7" y="11.3">GND</text>
<text x="77.7" y="11">GND</text>
<text x="103" y="11">GND</text>
<text x="116.7" y="11.3">GND</text>
<text x="61.6" y="12.3">VBUS</text>
<text x="116.5" y="14.8">NC</text>
<text x="63.1" y="19">VOFF</text>
<text x="66.2" y="23.2">NC</text>
<text x="116.5" y="23.3">NC</text>
<text x="116.5" y="19">ID</text>
<text x="66.2" y="27.4">NC</text>
<text x="116.5" y="27.5">NC</text>
<text x="64.2" y="31.7">GND</text>
<text x="64.4" y="35.9">VCC</text>
<text x="116.5" y="31.7">NC</text>
<text x="116.5" y="35.9">NC</text>
<text x="63.8" y="40.1">RST1</text>
<text x="116.5" y="40.2">TX1</text>
<text x="24.4" y="46.4" transform="rotate(-90 24.4 46.4)">AN1</text>
<text x="28.6" y="47.6" transform="rotate(-90 28.6 47.6)">RST1</text>
<text x="32.8" y="46.1" transform="rotate(-90 32.8 46.1)">CS1</text>
<text x="37" y="46.8" transform="rotate(-90 37 46.8)">SCK</text>
<text x="41.3" y="47.9" transform="rotate(-90 41.3 47.9)">MISO</text>
<text x="45.5" y="47.8" transform="rotate(-90 45.5 47.8)">MOSI</text>
<text x="49.7" y="47.6" transform="rotate(-90 49.7 47.6)">+3V3</text>
<text x="53.9" y="47.2" transform="rotate(-90 53.9 47.2)">GND</text>
<text x="64.6" y="44.3">INT1</text>
<text x="116.5" y="44.4">RX1</text>
<text x="62.3" y="52.8">PWM2</text>
<text x="62.4" y="48.6">PWM3</text>
<text x="116.5" y="52.8">SCL</text>
<text x="116.5" y="48.6">SDA</text>
<text x="62.7" y="57">PWM1</text>
<text x="116.5" y="57.1">MOSI</text>
<text x="64.6" y="65.4">AN2</text>
<text x="64.6" y="61.2">AN3</text>
<text x="116.5" y="65.5">SCK</text>
<text x="116.5" y="61.3">MISO</text>
<text x="65" y="69.4">AN1</text>
<text x="116.5" y="69.8">CS1</text>
<text x="24.4" y="73" transform="rotate(-90 24.4 73)">PWM1</text>
<text x="28.7" y="73" transform="rotate(-90 28.7 73)">INT1</text>
<text x="32.9" y="73" transform="rotate(-90 32.9 73)">RX1</text>
<text x="37.1" y="73" transform="rotate(-90 37.1 73)">TX1</text>
<text x="41.3" y="73" transform="rotate(-90 41.3 73)">SCL</text>
<text x="45.6" y="73" transform="rotate(-90 45.6 73)">SDA</text>
<text x="49.8" y="73" transform="rotate(-90 49.8 73)">+5V</text>
<text x="54" y="73" transform="rotate(-90 54 73)">GND</text>
<text x="64.2" y="73.9">GND</text>
<text x="116.5" y="74">GND</text>
<text x="64.9" y="82.5">CS2</text>
<text x="64.9" y="78.3">CS3</text>
<text x="116.5" y="78.2">TX2</text>
<text x="116.5" y="82.4">RX2</text>
<text x="63.4" y="86.6">RST3</text>
<text x="116.5" y="86.7">INT2</text>
<text x="24.4" y="95.5" transform="rotate(-90 24.4 95.5)">AN2</text>
<text x="32.8" y="95.2" transform="rotate(-90 32.8 95.2)">CS2</text>
<text x="37" y="95.6" transform="rotate(-90 37 95.6)">SCK</text>
<text x="53.8" y="95.9" transform="rotate(-90 53.8 95.9)">GND</text>
<text x="64.2" y="90.8">INT3</text>
<text x="66.2" y="95">NC</text>
<text x="116.5" y="95.1">NC</text>
<text x="116.5" y="90.9">RST2</text>
<text x="28.8" y="96.7" transform="rotate(-90 28.8 96.7)">RST2</text>
<text x="41.1" y="96.7" transform="rotate(-90 41.1 96.7)">MISO</text>
<text x="45.4" y="96.6" transform="rotate(-90 45.4 96.6)">MOSI</text>
<text x="49.7" y="96.4" transform="rotate(-90 49.7 96.4)">+3V3</text>
<text x="66.2" y="99.3">NC</text>
<text x="116.5" y="99.3">NC</text>
<text x="66.2" y="107.7">NC</text>
<text x="66.2" y="103.5">NC</text>
<text x="116.5" y="107.8">NC</text>
<text x="116.5" y="103.6">NC</text>
<text x="64.2" y="112">GND</text>
<text x="116.5" y="112">GND</text>
<text x="66.2" y="116.2">NC</text>
<text x="116.5" y="116.2">NC</text>
<text x="24.4" y="121.4" transform="rotate(-90 24.4 121.4)">PWM2</text>
<text x="28.7" y="121.4" transform="rotate(-90 28.7 121.4)">INT2</text>
<text x="32.9" y="121.4" transform="rotate(-90 32.9 121.4)">RX2</text>
<text x="37.1" y="121.4" transform="rotate(-90 37.1 121.4)">TX2</text>
<text x="41.3" y="121.4" transform="rotate(-90 41.3 121.4)">SCL</text>
<text x="45.6" y="121.4" transform="rotate(-90 45.6 121.4)">SDA</text>
<text x="49.8" y="121.4" transform="rotate(-90 49.8 121.4)">+5V</text>
<text x="54" y="121.4" transform="rotate(-90 54 121.4)">GND</text>
<text x="66.2" y="124.6">NC</text>
<text x="66.2" y="120.4">NC</text>
<text x="116.5" y="124.7">NC</text>
<text x="116.5" y="120.5">NC</text>
<text x="66.2" y="128.9">NC</text>
<text x="116.5" y="128.9">NC</text>
<text x="24.4" y="144.3" transform="rotate(-90 24.4 144.3)">AN3</text>
<text x="28.6" y="145.5" transform="rotate(-90 28.6 145.5)">RST3</text>
<text x="32.7" y="144.1" transform="rotate(-90 32.7 144.1)">CS3</text>
<text x="37.1" y="144.4" transform="rotate(-90 37.1 144.4)">SCK</text>
<text x="41.3" y="145.5" transform="rotate(-90 41.3 145.5)">MISO</text>
<text x="45.6" y="145.4" transform="rotate(-90 45.6 145.4)">MOSI</text>
<text x="49.8" y="145.3" transform="rotate(-90 49.8 145.3)">+3V3</text>
<text x="54" y="144.8" transform="rotate(-90 54 144.8)">GND</text>
<text x="24.4" y="169.9" transform="rotate(-90 24.4 169.9)">PWM3</text>
<text x="28.7" y="169.9" transform="rotate(-90 28.7 169.9)">INT3</text>
<text x="32.9" y="169.9" transform="rotate(-90 32.9 169.9)">RX1</text>
<text x="37" y="169.9" transform="rotate(-90 37 169.9)">TX1</text>
<text x="41.3" y="169.9" transform="rotate(-90 41.3 169.9)">SCL</text>
<text x="45.6" y="169.9" transform="rotate(-90 45.6 169.9)">SDA</text>
<text x="49.8" y="169.9" transform="rotate(-90 49.8 169.9)">+5V</text>
<text x="54" y="169.9" transform="rotate(-90 54 169.9)">GND</text>
<text x="9.5" y="175.4">GND</text>
<text x="110" y="175.4">GND</text>
</g>
<g font-size="2.2" fill="#d0d0d0">
<text x="59.7" y="2.5">VBUS GND</text>
<text x="6.9" y="84.1">2</text>
<text x="11.2" y="84.1">1</text>
<text x="6.2" y="128.7">20</text>
<text x="10.5" y="128.7">19</text>
<text x="84.8" y="159.9">PCBA LABEL</text>
<text x="77.3" y="173.3">5V0 GND</text>
<text x="99.8" y="173.3">3V3 GND</text>
</g>
<g font-size="2.1" fill="#d0d0d0">
<text x="23.6" y="31.8" transform="rotate(-90 23.6 31.8)">Li-Ion/LiPo</text>
<text x="25.7" y="30.4" transform="rotate(-90 25.7 30.4)">Battery</text>
</g>
<g font-size="1.8" fill="#d0d0d0">
<text x="86.8" y="89">XPLAINED PRO</text>
<text x="85" y="90.8">EXTENSION HEADER</text>
</g>
<g font-size="1.7" fill="#d0d0d0">
<text x="2.5" y="112.3" transform="rotate(-90 2.5 112.3)">XPLAINED PRO</text>
<text x="4.3" y="114.5" transform="rotate(-90 4.3 114.5)">EXTENSION HEADER</text>
</g>
<g font-size="1.3">
<text x="16.6" y="8">E1</text>
<text x="92.4" y="8.7">E2</text>
<text x="64.2" y="14.3">J11</text>
<text x="92.2" y="79.8">TH1</text>
<text x="89.2" y="161.7">LABEL1</text>
<text x="6.7" y="163.1">E3</text>
<text x="116.6" y="163.1">E4</text>
</g>
</svg>
